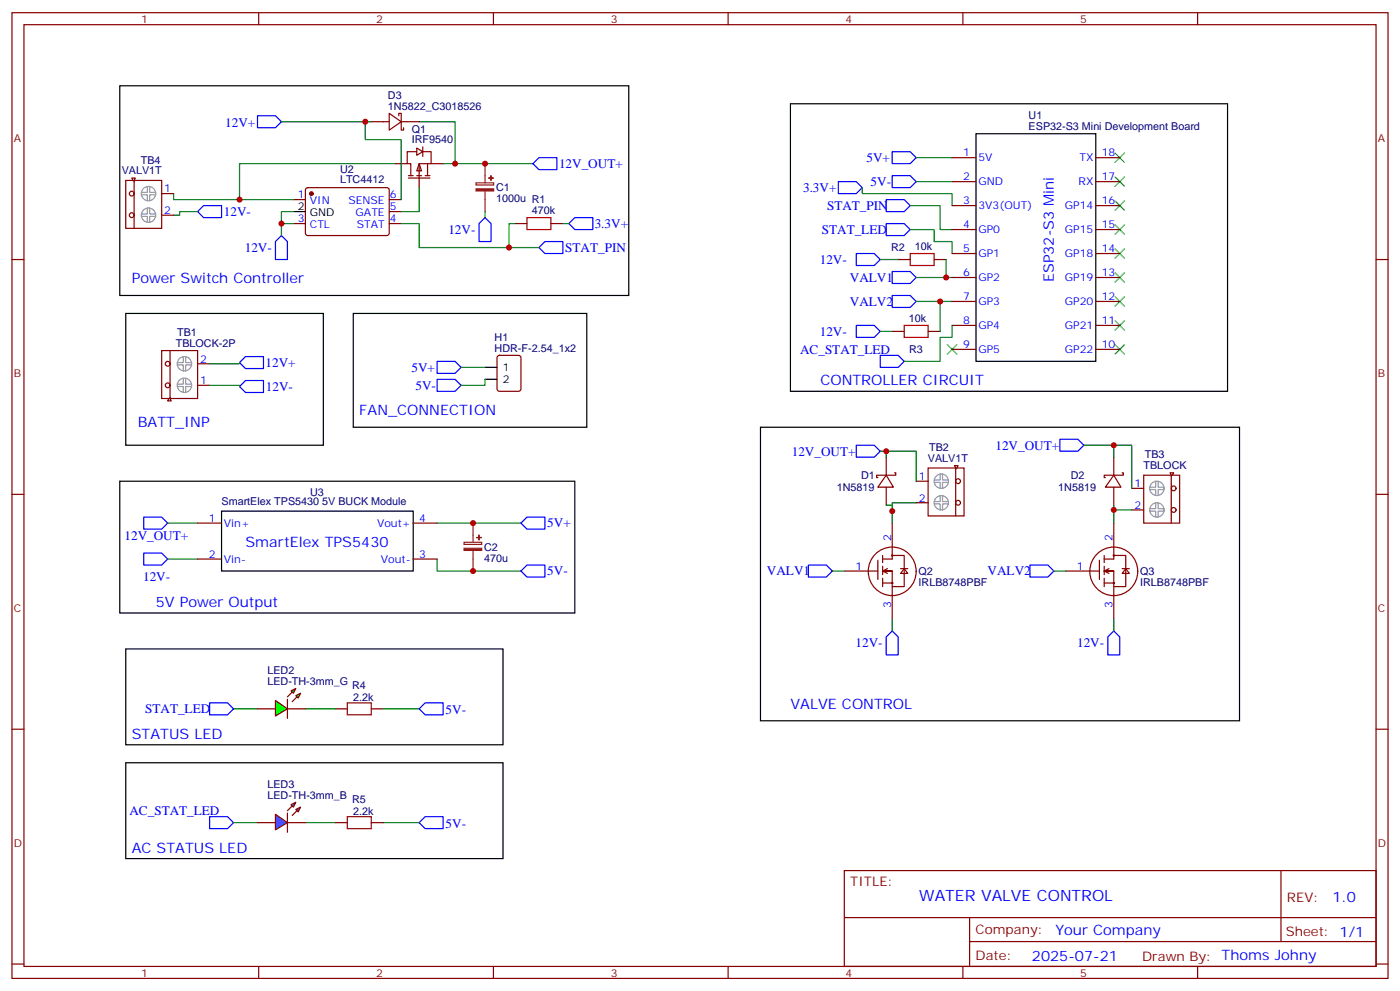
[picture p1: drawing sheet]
<svg xmlns="http://www.w3.org/2000/svg" width="412mm" height="292mm" viewBox="0 0 412 292" stroke-linecap="round" stroke-linejoin="round" font-family="sans-serif">
<g fill="none" stroke="#870000" stroke-width=".35">
<path d="M3.5 3.7h405.4v284.4h-405.4zM7.1 7.3h398.2v277.3h-398.2zM76.2 3.7v3.6M145.3 3.7v3.6M214.5 3.7v3.6M283.6 3.7v3.6M352.8 3.7v3.6M86.4 58.8h3.6M90.2 55.5l.5-.3 23.5 .1 .5 .7-.1 12.9-.7 .5-23.5-.1-.4-.6v-12.7zM114.7 58.8h3.5M124.5 43.3v2.8M3.5 76.4h3.6"/>
<path d="M86.4 65.8h3.6M114.7 65.8h3.5M114.7 62.3h3.5M405.3 76.4h3.6M47.6 103.2h10.6v14.1h-10.6zM50.1 117l.3 1h-1l.3-.7M50.1 103.2v14.1M58.2 113.5h3.5M58.2 107.1h3.5M3.5 145.6h3.6M405.3 145.6h3.6M3.5 214.7h3.6"/>
<path d="M405.3 214.7h3.6M248.7 256.3h156.6v28.3h-156.6zM377.3 256.4v20.8M248.7 270.2h156.5M285.6 277.2h119.6M285.6 270.2v14.1M3.5 283.8h3.6M76.2 284.6v3.5M145.3 284.6v3.5M214.5 284.6v3.5M283.6 284.6v3.5M352.8 284.6v3.5"/>
<path d="M405.3 283.8h3.6"/>
<circle cx="49.4" cy="113.5" r=".71"/>
<circle cx="49.4" cy="107.1" r=".71"/>
</g>
<g fill="none" stroke="#999" stroke-width=".35">
<path d="M52.2 113.8h1.8v1.8M52.2 107.5h1.8v1.7M54 111.3v1.8h-1.8M54 105v1.8h-1.8M54.7 111.3v1.8h1.7M54.7 105v1.8h1.7M56.4 113.8h-1.7v1.8M56.4 107.5h-1.7v1.7"/>
<circle cx="54.3" cy="113.5" r="2.12"/>
<circle cx="54.3" cy="107.1" r="2.12"/>
</g>
<circle cx="91.7" cy="57" r=".53" fill="#870000" stroke="#870000" stroke-width=".35"/>
<path d="M86.4 62.3h3.6" fill="none" stroke="#000" stroke-width=".35"/>
<path d="M122.8 43.6l1.7 1.1-1.7 1z" fill="#fff" stroke="#870000" stroke-width=".35"/>
<g fill="none" stroke="#870000" stroke-width=".35">
<path d="M109.4 35.8h5.3M114.7 33.4l3.5 2.4-3.5 2.5zM117.5 34.1v-.7h.7v4.9h.7v-.7M118.2 35.8h5.3M116.4 48.2h3.5M120.3 51.7h1.4M120.3 52.4h6.3M122.8 44.7h-2.9v3.5h1.1v3.5M122.8 51.7h1.4M123.5 48.2l.7 2.1h-1.4zM124.5 44.7h2.5v3.5h-3.5v7M125.2 51.7h1.4"/>
<path d="M125.9 48.2v3.5M127 48.2h3.5M151.7 65.8h3.5M162.3 65.8h3.5M264.6 76.4h3.5M275.2 76.4h3.5M262.8 97.6h3.5M273.4 97.6h3.5M261.1 139.9l2.1 3.5h-4.6zM261.1 134.6v5.3M263.5 139.2h.4v.7h-5.7v.7h.4M273.4 137.8h10.6v14.1h-10.6z"/>
<path d="M281.5 137.8v14.1M281.9 137.8l.3-.7h-1l.3 1M328.1 139.9l2.1 3.5h-4.6zM328.1 134.6v5.3M330.6 139.2h.3v.7h-5.6v.7h.3M336.9 139.9h10.6v14.1h-10.6zM345 139.9v14.1M345.4 139.9l.3-.7h-1l.3 1.1M261.1 143.4v5.3M269.9 141.7h3.5M269.9 148h3.5M328.1 143.4v5.3"/>
<path d="M333.4 143.8h3.5M333.4 150.1h3.5M98.8 208.7h3.5M109.4 208.7h3.5"/>
<circle cx="282.2" cy="141.7" r=".71"/>
<circle cx="282.2" cy="148" r=".71"/>
<circle cx="345.7" cy="150.1" r=".71"/>
<circle cx="345.7" cy="143.8" r=".71"/>
</g>
<path d="M140.2 53.8h5.2v.7h-5.2zM142.9 48.2v5.6M142.9 56.3v6M136.7 159.7h5.2v.6h-5.2zM139.3 154v5.7M139.3 162.1v6" fill="none" stroke="#8c2424" stroke-width=".35"/>
<g fill="#8c2424" stroke="#8c2424" stroke-width=".35">
<path d="M140.2 55.6h5.2v.6h-5.2z"/>
<path d="M143.9 52.4l1.4 .1z"/>
<path d="M144.6 51.7v1.4z"/>
<path d="M136.7 161.4h5.2v.7h-5.2z"/>
<path d="M140.4 158.3h1.4z"/>
<path d="M141.1 157.6v1.4z"/>
</g>
<g fill="none" stroke="#00f" stroke-width=".35">
<path d="M75.8 34.1h5.3l1.8 1.7-1.8 1.8h-5.3zM157 48.2l1.7-1.8h5.3v3.6h-5.3zM261.1 58.8h5.2l1.8 1.7-1.8 1.8h-5.2zM262.8 44.7h5.3l1.8 1.7-1.8 1.8h-5.3zM262.8 51.7h5.3l1.8 1.8-1.8 1.7h-5.3zM58.2 62.3l1.8-1.8h5.3v3.6h-5.3zM82.9 69.4l1.8 1.7v5.3h-3.6v-5.3zM141.1 65.8l1.8-1.7 1.7 1.7v5.3h-3.5zM158.7 72.9l1.8-1.8h5.3v3.5h-5.3zM167.6 65.8l1.7-1.7h5.3v3.5h-5.3zM252.2 74.6h5.3l1.8 1.8-1.8 1.8h-5.3zM262.8 79.9h5.3l1.8 1.8-1.8 1.8h-5.3z"/>
<path d="M252.2 95.8h5.3l1.8 1.8-1.8 1.7h-5.3zM262.8 87h5.3l1.8 1.8-1.8 1.7h-5.3zM70.6 106.8l1.7-1.8h5.3v3.5h-5.3zM70.6 113.8l1.7-1.8h5.3v3.6h-5.3zM252.2 131.1h5.3l1.8 1.8-1.8 1.7h-5.3zM312.2 129.3h5.3l1.8 1.8-1.8 1.8h-5.3zM42.3 152.3h5.3l1.8 1.7-1.8 1.8h-5.3zM153.5 154l1.7-1.7h5.3v3.5h-5.3zM42.3 162.8h5.3l1.8 1.8-1.8 1.8h-5.3zM153.5 168.1l1.7-1.7h5.3v3.5h-5.3zM238.1 166.4h5.3l1.8 1.7-1.8 1.8h-5.3zM303.4 166.4h5.3l1.7 1.7-1.7 1.8h-5.3z"/>
<path d="M262.8 185.8l1.8 1.7v5.3h-3.5v-5.3zM328.1 185.8l1.7 1.7v5.3h-3.5v-5.3zM61.7 206.9h5.3l1.8 1.8-1.8 1.8h-5.3z"/>
</g>
<g fill="none" stroke="#008700" stroke-width=".35">
<path d="M82.9 35.8h26.5M123.5 35.8h10.6v12.4M51.2 57v1.8h35.2M116.4 48.2h-45.8v10.6M123.5 55.2v7.1h-5.3M130.5 48.2h26.5M269.9 46.4h10.6M269.9 53.5h10.6M58.2 62.3h-5.3v1.1h-1.7M82.9 65.8v3.6M86.4 62.3h-3.5v3.5h3.5M118.2 65.8h5.3v7.1h35.2"/>
<path d="M142.9 62.3v1.8M151.7 65.8h-1.8v7.1M165.8 65.8h1.8M259.3 76.4h5.3M268.1 60.5h8.8v7.1h3.6M278.7 76.4v5.3M259.3 97.6h3.5M269.9 81.7h10.6M269.9 88.8h10.6M276.9 88.8v8.8M61.7 113.5h8.9v.3M70.6 106.8v.3h-8.9"/>
<path d="M259.3 132.9h10.6v8.8M261.1 132.9v1.7M319.3 131.1h14.1v12.7M328.1 131.1v3.5M49.4 154h8.8M128.8 154h24.7M261.1 148.7h1.7v5.3M269.9 148h-7.1v2.5M328.1 148.7v5.3M49.4 164.6h8.8M128.8 164.6v3.5h24.7M68.8 208.7h7"/>
<path d="M90 208.7h8.8M112.9 208.7h10.6"/>
</g>
<path d="M35.3 25.3h149.9v61.7h-149.9zM232.8 30.6h128.8v84.6h-128.8zM37 92.3h58.2v38.8h-58.2zM224 125.8h141.1v86.4h-141.1zM35.3 141.7h134v38.8h-134z" fill="none" stroke="#000" stroke-width=".35"/>
<path d="M155.2 64.1h7.1v3.5h-7.1zM268.1 74.6h7.1v3.6h-7.1zM266.3 95.8h7.1v3.5h-7.1zM102.3 206.9h7.1v3.6h-7.1z" fill="none" stroke="#a10000" stroke-width=".35"/>
<g fill="none" stroke="#999" stroke-width=".35">
<path d="M276.9 139.6v1.7h-1.7M277.6 139.6v1.7h1.8M275.2 142h1.7v1.8M275.2 148.4h1.7v1.7M276.9 145.9v1.8h-1.7M277.6 145.9v1.8h1.8M279.4 142h-1.8v1.8M279.4 148.4h-1.8v1.7M338.7 144.1h1.7v1.8M338.7 150.5h1.7v1.8M340.4 141.7v1.7h-1.7M340.4 148v1.8h-1.7"/>
<path d="M341.1 141.7v1.7h1.8M341.1 148v1.8h1.8M342.9 144.1h-1.8v1.8M342.9 150.5h-1.8v1.8"/>
<circle cx="277.3" cy="141.7" r="2.12"/>
<circle cx="277.3" cy="148" r="2.12"/>
<circle cx="340.8" cy="143.8" r="2.12"/>
<circle cx="340.8" cy="150.1" r="2.12"/>
</g>
<g fill="none" stroke="#3c3" stroke-width=".35">
<path d="M328.4 59.1l2.9 2.8M328.4 52.1l2.9 2.8M328.4 45l2.9 2.8M331.3 52.1l-2.9 2.8M331.3 59.1l-2.9 2.8M331.3 45l-2.9 2.8M328.4 73.2l2.9 2.9M328.4 66.2l2.9 2.8M331.3 73.2l-2.9 2.9M331.3 66.2l-2.9 2.8M328.4 94.4l2.9 2.8M328.4 87.3l2.9 2.9"/>
<path d="M328.4 80.3l2.9 2.8M331.3 94.4l-2.9 2.8M331.3 87.3l-2.9 2.9M331.3 80.3l-2.9 2.8M279 101.5l2.9 2.8M281.9 101.5l-2.9 2.8M328.4 101.5l2.9 2.8M331.3 101.5l-2.9 2.8"/>
</g>
<path d="M81.1 206.2l3.6 2.5-3.6 2.1z" fill="#0f0" stroke="#870000" stroke-width=".35"/>
<path d="M84.7 205.9v5.6z" fill="#f00" stroke="#870000" stroke-width=".35"/>
<g fill="#870000" stroke="#870000" stroke-width=".35">
<path d="M84.7 205.2l1.4-1.4z"/>
<path d="M86.1 206.6l1.4-1.4z"/>
</g>
<g fill="#0f0" stroke="#870000" stroke-width=".35">
<path d="M85.7 203.4l1.4-.7-.7 1.4z"/>
<path d="M87.1 204.8l1.4-.7-.7 1.4z"/>
</g>
<g fill="none" stroke="#870000" stroke-width=".35">
<path d="M37 53.1h10.6v14.1h-10.6zM39.2 53.1l-.4-.7h1.1l-.4 1.1M39.5 53.1v14.1M47.6 57h3.6M280.5 46.4h7M280.5 53.5h7M322.8 46.4h7M322.8 53.5h7M47.6 63.4h3.6M280.5 60.5h7M280.5 67.6h7M280.5 74.6h7"/>
<path d="M322.8 60.5h7M322.8 67.6h7M322.8 74.6h7M280.5 81.7h7M280.5 88.8h7M280.5 95.8h7M322.8 81.7h7M322.8 88.8h7M322.8 95.8h7M146.6 104.8l.5-.2h5.7l.6 .5 .1 9.4-.5 .7h-5.9l-.6-.4-.1-9.5zM280.5 102.9h7M322.8 102.9h7"/>
<path d="M58.2 154h7.1M121.7 154h7.1M58.2 164.6h7.1M121.7 164.6h7.1M75.8 208.7h5.3M84.7 208.7h5.3M75.8 242.2h5.3M84.7 242.2h5.3M98.8 242.2h3.5M109.4 242.2h3.5"/>
<circle cx="38.8" cy="57" r=".71"/>
<circle cx="38.8" cy="63.4" r=".71"/>
</g>
<path d="M246.9 53.5h5.3l1.8 1.7-1.8 1.8h-5.3zM261.1 65.8h5.2l1.8 1.8-1.8 1.8h-5.2zM128.8 106.4h5.3l1.7 1.8-1.7 1.7h-5.3zM128.8 111.7h5.3l1.7 1.8-1.7 1.7h-5.3zM125.2 206.9h5.3v3.6h-5.3l-1.7-1.8zM61.7 240.5h5.3l1.8 1.7-1.8 1.8h-5.3zM123.5 242.2l1.7-1.7h5.3v3.5h-5.3z" fill="none" stroke="#00f" stroke-width=".35"/>
<path d="M107.6 35.8v5.3h10.6v17.7M254 55.2v1.8h26.5v3.5M268.1 67.6h7.1v3.5h5.3v3.5M135.8 108.2h7.1M142.9 111.7v1.8h-7.1M68.8 242.2h7M90 242.2h8.8M112.9 242.2h10.6" fill="none" stroke="#008700" stroke-width=".35"/>
<path d="M287.5 39.4h35.3v67h-35.3zM104.1 92.3h68.8v33.5h-68.8zM142.9 108.2h3.5M142.9 111.7h3.5M65.3 150.5h56.4v17.6h-56.4zM37 191.1h111.2v28.2h-111.2zM37 224.6h111.2v28.2h-111.2z" fill="none" stroke="#000" stroke-width=".35"/>
<g fill="none" stroke="#999" stroke-width=".35">
<path d="M41.6 57.4h1.8v1.7M43.4 54.9v1.8h-1.8M44.1 54.9v1.8h1.8M45.9 57.4h-1.8v1.7M41.6 63.7h1.8v1.8M43.4 61.2v1.8h-1.8M44.1 61.2v1.8h1.8M45.9 63.7h-1.8v1.8"/>
<circle cx="43.7" cy="57" r="2.12"/>
<circle cx="43.7" cy="63.4" r="2.12"/>
</g>
<path d="M102.3 240.5h7.1v3.5h-7.1z" fill="none" stroke="#a10000" stroke-width=".35"/>
<g fill="#09f" stroke="#870000" stroke-width=".35">
<path d="M87.1 238.3l1.4-.7-.7 1.4z"/>
<path d="M85.7 236.9l1.4-.7-.7 1.4z"/>
</g>
<g fill="#870000" stroke="#870000" stroke-width=".35">
<path d="M86.1 240.1l1.4-1.4z"/>
<path d="M84.7 238.7l1.4-1.4z"/>
</g>
<path d="M84.7 239.4v5.6z" fill="#f00" stroke="#870000" stroke-width=".35"/>
<path d="M81.1 239.7l3.6 2.5-3.6 2.1z" fill="#09f" stroke="#870000" stroke-width=".35"/>
<path d="M259.3 104.6h5.3l1.7 1.8-1.7 1.8h-5.3z" fill="none" stroke="#00f" stroke-width=".35"/>
<path d="M280.5 95.8v3.5h-3.6v7.1h-10.6M328.1 150.1h5.3M245.2 168.1h3.5M310.4 168.1h3.6M262.8 182.2v3.6M328.1 182.2v3.6" fill="none" stroke="#008700" stroke-width=".35"/>
<g fill="none" stroke="#870000" stroke-width=".35">
<path d="M262.8 154v10.6h-2.8M328.1 154v10.6h-2.8M248.7 168.1h9.9M258.6 165v5.6M260 163.5v2.2M260 166.7v2.5M260 170.3v2.4M260 171.7h2.8M261.4 167.4l-1.4 .7 1.4 .7M262.8 163.5h3.5v9.2h-3.5M262.8 168.1h-2.8h2.8v14.1M265.3 167.4h2.1"/>
<path d="M266.3 167.4l1.1 1.4h-2.1zM314 168.1h9.8M323.8 165v5.6M325.3 171.7h2.8M325.3 163.5v2.2M325.3 166.7v2.5M325.3 170.3v2.4M326.7 167.4l-1.4 .7 1.4 .7M328.1 163.5h3.5v9.2h-3.5M328.1 168.1h-2.8h2.8v14.1M330.6 167.4h2.1M331.6 167.4l1.1 1.4h-2.1z"/>
<circle cx="262.8" cy="168.2" r="7.1"/>
<circle cx="262.8" cy="163.5" r=".18"/>
<circle cx="262.8" cy="171.7" r=".18"/>
<circle cx="328" cy="168.2" r="7.1"/>
<circle cx="328.1" cy="163.5" r=".18"/>
<circle cx="328.1" cy="171.7" r=".18"/>
</g>
<g fill="#c00">
<circle cx="82.9" cy="65.8" r=".88"/>
<circle cx="70.6" cy="58.8" r=".88"/>
<circle cx="142.9" cy="48.2" r=".88"/>
<circle cx="149.9" cy="72.9" r=".88"/>
<circle cx="139.3" cy="154" r=".88"/>
<circle cx="139.3" cy="168.1" r=".88"/>
<circle cx="261.1" cy="132.9" r=".88"/>
<circle cx="278.7" cy="81.7" r=".88"/>
<circle cx="328.1" cy="131.1" r=".88"/>
<circle cx="276.9" cy="88.8" r=".88"/>
<circle cx="134.1" cy="48.2" r=".88"/>
<circle cx="107.6" cy="35.8" r=".88"/>
<circle cx="262.8" cy="150.5" r=".88"/>
<circle cx="328.1" cy="150.1" r=".88"/>
</g>
<text font-size="4.6" fill="#00f" x="270.8" y="265.4">WATER VALVE CONTROL</text>
<g font-size="4.2" fill="#00f">
<text x="38.8" y="83.5">Power Switch Controller</text>
<text x="310.4" y="83.1" transform="rotate(-90 310.4 83.1)">ESP32-S3 Mini</text>
<text x="241.7" y="113.5">CONTROLLER CIRCUIT</text>
<text x="40.6" y="125.8">BATT_INP</text>
<text x="105.8" y="122.3">FAN_CONNECTION</text>
<text x="72.3" y="161.1">SmartElex TPS5430</text>
<text x="45.9" y="178.7">5V Power Output</text>
<text x="232.8" y="208.7">VALVE CONTROL</text>
<text x="38.8" y="217.5">STATUS LED</text>
<text x="38.8" y="251">AC STATUS LED</text>
<text x="392.5" y="265.6">1.0</text>
<text x="310.9" y="275.2">Your Company</text>
<text x="304" y="283">2025-07-21</text>
</g>
<g font-size="3.9" fill="#00f">
<text x="66.4" y="37.5">12V+</text>
<text x="255.3" y="47.8">5V+</text>
<text x="164.7" y="49.4">12V_OUT+</text>
<text x="236.6" y="56.6">3.3V+</text>
<text x="256.5" y="54.8">5V-</text>
<text x="66" y="63.5">12V-</text>
<text x="243.6" y="61.8">STAT_PIN</text>
<text x="132.1" y="68.8">12V-</text>
<text x="175.2" y="67.1">3.3V+</text>
<text x="242.1" y="68.9">STAT_LED</text>
<text x="72.1" y="74.1">12V-</text>
<text x="166.5" y="74.2">STAT_PIN</text>
<text x="241.5" y="77.7">12V-</text>
<text x="250.4" y="83">VALV1</text>
<text x="250.4" y="90">VALV2</text>
<text x="241.5" y="98.8">12V-</text>
<text x="78.2" y="107.9">12V+</text>
<text x="235.7" y="104.2">AC_STAT_LED</text>
<text x="121.2" y="109.5">5V+</text>
<text x="78.3" y="115">12V-</text>
<text x="122.4" y="114.7">5V-</text>
<text x="233.2" y="134.3">12V_OUT+</text>
<text x="293.2" y="132.5">12V_OUT+</text>
<text x="161.2" y="155.3">5V+</text>
<text x="36.7" y="158.9">12V_OUT+</text>
<text x="42.2" y="171.2">12V-</text>
<text x="161.2" y="169.4">5V-</text>
<text x="225.9" y="169.4">VALV1</text>
<text x="290.9" y="169.4">VALV2</text>
<text x="252" y="190.5">12V-</text>
<text x="317.3" y="190.5">12V-</text>
<text x="42.8" y="210">STAT_LED</text>
<text x="131.3" y="210.3">5V-</text>
<text x="38.1" y="240">AC_STAT_LED</text>
<text x="131.3" y="243.8">5V-</text>
</g>
<g font-size="3.9" fill="#800">
<text x="250.5" y="260.9">TITLE:</text>
<text x="379.1" y="265.6">REV:</text>
<text x="287.4" y="275.1">Company:</text>
<text x="378.7" y="275.7">Sheet: 1/1</text>
<text x="287.4" y="282.8">Date:</text>
<text x="336.4" y="282.9">Drawn By: Thoms Johny</text>
</g>
<g font-size="3.2" fill="#800">
<text x="41.6" y="6.7">1</text>
<text x="110.8" y="6.7">2</text>
<text x="179.9" y="6.7">3</text>
<text x="249.1" y="6.7">4</text>
<text x="318.2" y="6.7">5</text>
<text x="4.1" y="41.8">A</text>
<text x="405.9" y="41.8">A</text>
<text x="4.1" y="111">B</text>
<text x="405.9" y="111">B</text>
<text x="4.1" y="180.1">C</text>
<text x="405.9" y="180.1">C</text>
<text x="4.1" y="249.3">D</text>
<text x="405.9" y="249.3">D</text>
<text x="41.6" y="287.5">1</text>
<text x="110.8" y="287.5">2</text>
<text x="179.9" y="287.5">3</text>
<text x="249.1" y="287.5">4</text>
<text x="318.2" y="287.5">5</text>
</g>
<g font-size="3.2" fill="#000080">
<text x="114.3" y="29.2">D3</text>
<text x="114.3" y="32.3">1N5822_C3018526</text>
<text x="303" y="35.1">U1</text>
<text x="121.3" y="39.1">Q1</text>
<text x="303" y="38.3">ESP32-S3 Mini Development Board</text>
<text x="121.3" y="42.2">IRF9540</text>
<text x="35.9" y="51.4">VALV1T</text>
<text x="41.5" y="48.1">TB4</text>
<text x="100.2" y="53.9">LTC4412</text>
<text x="100.2" y="50.8">U2</text>
<text x="146.1" y="59.5">1000u R1</text>
<text x="146.1" y="56.4">C1</text>
<text x="156.6" y="63">470k</text>
<text x="262.5" y="74">R2</text>
<text x="269.5" y="73.6">10k</text>
<text x="267.7" y="94.8">10k</text>
<text x="52.2" y="98.9">TB1</text>
<text x="145.7" y="100.4">H1</text>
<text x="51.8" y="102.2">TBLOCK-2P</text>
<text x="145.7" y="103.6">HDR-F-2.54_1x2</text>
<text x="267.8" y="104">R3</text>
<text x="273.3" y="136">VALV1T</text>
<text x="273.7" y="132.8">TB2</text>
<text x="337.2" y="134.9">TB3</text>
<text x="253.7" y="141.1">D1</text>
<text x="315.4" y="141">D2</text>
<text x="336.8" y="138.1">TBLOCK</text>
<text x="65.3" y="148.7">SmartElex TPS5430 5V BUCK Module</text>
<text x="91.4" y="146.1">U3</text>
<text x="246.5" y="144.6">1N5819</text>
<text x="311.7" y="144.6">1N5819</text>
<text x="142.6" y="165.4">470u</text>
<text x="142.6" y="162.3">C2</text>
<text x="270.6" y="172.5">IRLB8748PBF</text>
<text x="270.6" y="169.2">Q2</text>
<text x="335.8" y="172.5">IRLB8748PBF</text>
<text x="335.8" y="169.2">Q3</text>
<text x="78.8" y="201.6">LED-TH-3mm_G</text>
<text x="78.8" y="198.4">LED2</text>
<text x="103.7" y="202.8">R4</text>
<text x="104.1" y="206.3">2.2k</text>
<text x="78.8" y="231.9">LED3</text>
<text x="78.8" y="235.2">LED-TH-3mm_B</text>
<text x="103.7" y="236.3">R5</text>
<text x="104.1" y="239.8">2.2k</text>
</g>
<g font-size="3.2" fill="#00f">
<text x="283.7" y="46.1">1</text>
<text x="288.2" y="47.5">5V</text>
<text x="318" y="47.5">TX</text>
<text x="324.6" y="46.1">18</text>
<text x="283.7" y="53.1">2</text>
<text x="324.6" y="53.1">17</text>
<text x="48.3" y="56.7">1</text>
<text x="87.8" y="58.4">1</text>
<text x="114.8" y="58.4">6</text>
<text x="288.2" y="54.5">GND</text>
<text x="317.7" y="54.5">RX</text>
<text x="48.3" y="63">2</text>
<text x="87.8" y="65.5">3</text>
<text x="91.3" y="60.2">VIN</text>
<text x="102.6" y="60.2">SENSE</text>
<text x="104.8" y="63.7">GATE</text>
<text x="114.8" y="65.5">4</text>
<text x="114.8" y="61.9">5</text>
<text x="283.7" y="60.2">3</text>
<text x="288.2" y="61.6">3V3(OUT)</text>
<text x="313.7" y="61.6">GP14</text>
<text x="324.6" y="60.2">16</text>
<text x="91.3" y="67.2">CTL</text>
<text x="105.1" y="67.2">STAT</text>
<text x="283.7" y="67.2">4</text>
<text x="288.2" y="68.7">GP0</text>
<text x="313.7" y="68.7">GP15</text>
<text x="324.6" y="67.2">15</text>
<text x="283.7" y="74.3">5</text>
<text x="288.2" y="75.7">GP1</text>
<text x="313.7" y="75.7">GP18</text>
<text x="324.6" y="74.3">14</text>
<text x="283.7" y="81.4">6</text>
<text x="288.2" y="82.8">GP2</text>
<text x="313.7" y="82.8">GP19</text>
<text x="324.6" y="81.4">13</text>
<text x="283.7" y="88.4">7</text>
<text x="288.2" y="89.8">GP3</text>
<text x="313.7" y="89.8">GP20</text>
<text x="324.6" y="88.4">12</text>
<text x="283.7" y="95.5">8</text>
<text x="324.6" y="95.5">11</text>
<text x="288.2" y="96.9">GP4</text>
<text x="313.7" y="96.9">GP21</text>
<text x="58.9" y="106.8">2</text>
<text x="283.7" y="102.5">9</text>
<text x="288.2" y="103.9">GP5</text>
<text x="313.7" y="103.9">GP22</text>
<text x="324.6" y="102.5">10</text>
<text x="58.9" y="113.1">1</text>
<text x="270.7" y="141.3">1</text>
<text x="334.2" y="143.4">1</text>
<text x="270.7" y="147.7">2</text>
<text x="334.2" y="149.8">2</text>
<text x="61.5" y="153.7">1</text>
<text x="66" y="155.1">Vin+</text>
<text x="111.1" y="155.1">Vout+</text>
<text x="123.5" y="153.7">4</text>
<text x="262.5" y="159.3" transform="rotate(-90 262.5 159.3)">2</text>
<text x="327.7" y="159.3" transform="rotate(-90 327.7 159.3)">2</text>
<text x="61.5" y="164.3">2</text>
<text x="66" y="165.7">Vin-</text>
<text x="112.2" y="165.7">Vout-</text>
<text x="123.5" y="164.3">3</text>
<text x="252" y="167.8">1</text>
<text x="317.2" y="167.8">1</text>
<text x="262.5" y="179" transform="rotate(-90 262.5 179)">3</text>
<text x="327.7" y="179" transform="rotate(-90 327.7 179)">3</text>
</g>
<g font-size="3.2">
<text x="87.8" y="61.9">2</text>
<text x="91.3" y="63.7">GND</text>
<text x="148.2" y="109.2">1</text>
<text x="148.2" y="112.7">2</text>
</g>
</svg>
